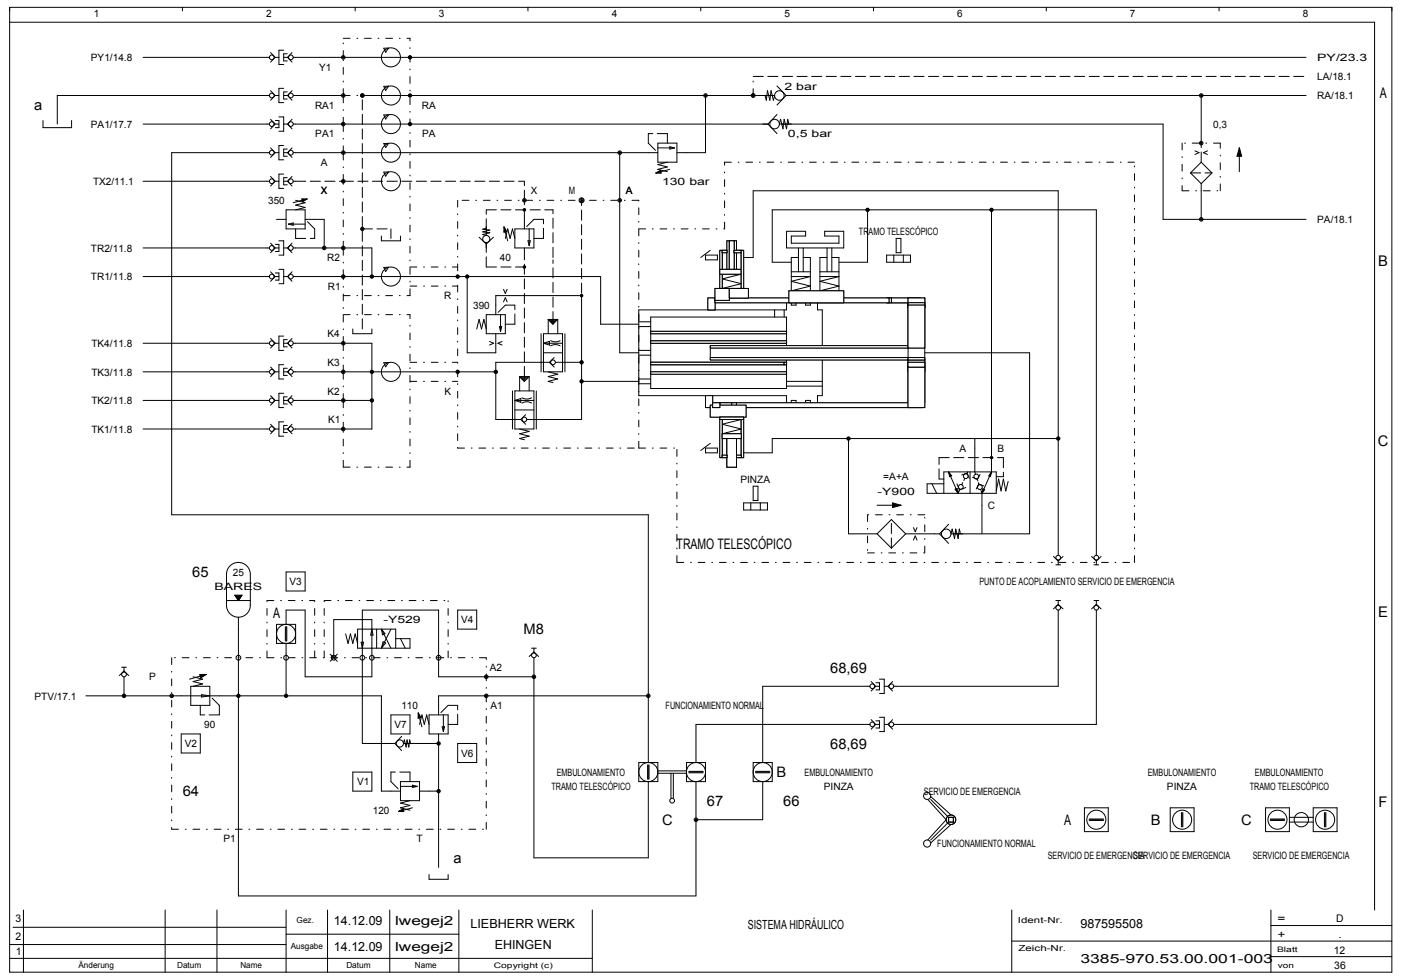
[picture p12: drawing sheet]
<svg xmlns="http://www.w3.org/2000/svg" width="582mm" height="406mm" viewBox="0 0 582 406" stroke-linecap="round" stroke-linejoin="round" font-family="sans-serif">
<g fill="none" stroke="#000" stroke-width=".42">
<path d="M326.7 96.1h8v2h-6v3h19.8v-3h-5.9v-2h7.9v6.9h-23.8zM295.1 104l-4 3M300 113.9h7.9l-7.9 2 7.9 2-7.9 2M300 112h7.9M303 104h-3v15.9M303 112v-11.9h2v11.9M305 104h2.9v15.9h-7.9M328.7 114.9h7.9l-7.9 2 7.9 2-7.9 2M328.7 112.9h7.9M331.7 107h-3v13.9M331.7 103v9.9M333.7 107h2.9v13.9h-7.9"/>
<path d="M333.7 103v9.9M340.6 114.9h7.9l-7.9 2 7.9 2-7.9 2M340.6 112.9h7.9M343.6 107h-3v13.9M343.6 103v9.9M345.5 107h3v13.9h-7.9M345.5 103v9.9M265.4 135.7h4.9M265.4 133.7h4.9M321.8 128.8v3M325.7 128.8v3M326.7 125.8v3h-61.3v35.6h61.3v3"/>
<path d="M328.7 125.8v1h2v-1M334.7 125.8v1h1.9v-1M339.6 125.8v3h2v14.8M368.3 125.8h13.9M368.3 123.8h2M377.2 123.8v43.6M384.2 123.8v43.6M265.4 159.5h4.9M265.4 157.5h4.9M265.4 147.6h4.9M265.4 145.6h4.9M270.3 151.6h56.4"/>
<path d="M270.3 150.6h56.4M270.3 142.6h56.4M270.3 141.7h56.4M295.1 144.6v4M325.7 150.6v1M326.7 143.6v-11.8h-56.4v29.7h56.4v-6M326.7 149.6v4.9M326.7 158.5h14.9M341.6 149.6v14.8h-2v3M293.1 168.4l14.8 1M297 167.4h8.9M307.9 174.3h-7.9v15.9h3"/>
<path d="M307.9 174.3l-7.9 2 7.9 2-7.9 2h7.9M307.9 174.3v15.9M326.7 160.5h14.9M328.7 167.4v-1h2v2h2v-1M334.7 167.4v-1h1.9v1M335.6 167.4v1h2v-1M295.1 184.2l-4 3M300 182.2h7.9M302 182.2v11.9h3.9v-11.9M303 182.2v11.9M305 182.2v11.9M305 190.2h3.9"/>
<path d="M118.8 237.7h8v7.9h-8zM94.1 251.5v-12.8a5 5 0 0 1 4.9-5 5 5 0 0 1 5 5v12.8M94.1 249.6h9.9M97.6 247.3h2.9l-1.5 2.3zM99 248.2l.1-.1-.1 .5-.4-.7h.8l-.4 1-.7-1.1h1.4l-.7 1.4-1.1-1.6h2.2l-1.1 1.7M99 256.5v4.9M104 251.4a5 5 0 0 1-4.9 5.1 5 5 0 0 1-5-4.9M114.9 259.5h7.9v7.9h-7.9zM190.1 253.5h7.9v7.9h-7.9zM437.6 253l2-1.9 2 1.9M438.6 249.6h2M439.6 249.6v1.9"/>
<path d="M453.5 253l1.9-1.9 2 1.9M454.4 249.6h2M455.4 249.6v1.9M118.5 260.5v5.9M118.8 260.5v5.9M119.1 260.5v5.9M137.2 271.8l2.9 3M140.1 271.8l-2.9 3M143.6 263.4l1 4 1-4 1 4 1-4 .9 4M150 266.9h1l-.5 2.5zM150.5 261.4v8M154.5 261.4v8"/>
<path d="M154.5 261.4l.5 2.5h-1zM156.5 261.4v8M158.4 261.4l4 8M158.4 261.4l1.5 1.9-1 .5zM159.1 266.7l1.1 .5-1.8 2.2zM162.4 261.4l-4 8M164.4 265.4h5.9v4h-21.8v-8h15.9v8M166.4 265.4l1.9 4M75.3 289.2h15.8M79.2 285.2h8v7.9h-8zM80.2 281.2l4 1-4 1 4 1-4 1M83 280.3h2.7l-2.3 1.4z"/>
<path d="M83.7 288.7l3.5 .5-3.5 .5zM85.7 280.3l-7 1.9M85.7 280.3l-2.5 .2 .3 1 1.4-1-1.4 .3 .1 .4 .7-.5M162.4 297.1h7.9v7.9h-7.9zM173.7 296.3l1.1 1.9-1.1 .3zM173.7 296.3l1.6 5.7M173.7 296.3l.9 1.8-.8 .2 .1-1.4 .4 1.1-.3 .1v-.7M178.2 297.1h8v7.9h-8zM182.2 293.1v4M184.2 297.1v6.9M360.4 285.2h1M361.9 283.2l1.9 2-1.9 2"/>
<path d="M361.9 299.1l1.9 1.9-1.9 2M363.4 285.2h2M363.9 283.7h1.5v3h-1.5M363.9 299.6h1.5v2.9h-1.5M365.4 282.2h1.9v6h-1.9M365.4 298.1h1.9v5.9h-1.9M367.3 285.2h1.6M368.9 285.2l1.9 2M370.8 283.2l-1.9 2M370.8 299.1l-1.9 1.9M371.3 285.2h1M75.3 305h7.9v7.9h-7.9z"/>
<path d="M162.4 309h1.6M164 309l2.9 2.9M166.9 306l-2.9 3M170.6 309l-.4-1.5-.4 2.9-.7-2.9-.4 2.9-.7-2.9-.4 1.5h3.7M174.3 301l1-3.9 1 3.9 .9-3.9 1 3.9M182.2 305v4M183.7 302h1l-.5 2zM190.1 309h7.9v7.9h-7.9zM360.4 301h1M363.4 301h2M367.3 301h1.6M368.9 301l1.9 2"/>
<path d="M371.3 301h1M146.6 320.8h7.9v8h-7.9zM162.4 328.8h4M165.6 337.2l1.8-1.1 .3 1.2zM166.4 324.8h7.9v7.9h-7.9zM166.4 326.8h6.9M166.7 336.9l.7 .1-.1-.3-1.1 .4h1.4l-.2-.7-1.8 .8M170.3 332.7l-3.9 1 3.9 1-3.9 1 3.9 1M171.3 326.3l2 .5-2 .5zM171.3 335.7l-5.7 1.5M174.3 328.8h3.9"/>
<circle cx="439.6" cy="252.5" r=".99"/>
<circle cx="455.4" cy="252.5" r=".99"/>
<circle cx="99" cy="273.3" r=".99"/>
<circle cx="118.8" cy="263.4" r="4"/>
<circle cx="118.8" cy="273.3" r=".99"/>
<circle cx="138.6" cy="273.3" r=".99"/>
<circle cx="150.5" cy="273.3" r=".99"/>
<circle cx="154.5" cy="273.3" r=".99"/>
<circle cx="182.2" cy="273.3" r=".99"/>
<circle cx="99" cy="289.2" r=".69"/>
<circle cx="99" cy="289.2" r=".5"/>
<circle cx="99" cy="289.2" r=".2"/>
<circle cx="118.8" cy="289.2" r=".5"/>
<circle cx="118.8" cy="289.2" r=".69"/>
<circle cx="118.8" cy="289.2" r=".2"/>
<circle cx="362.4" cy="285.2" r=".99"/>
<circle cx="370.3" cy="285.2" r=".99"/>
<circle cx="166.1" cy="309" r="1.49"/>
<circle cx="182.2" cy="309" r=".5"/>
<circle cx="182.2" cy="309" r=".69"/>
<circle cx="182.2" cy="309" r=".2"/>
<circle cx="362.4" cy="301" r=".99"/>
<circle cx="370.3" cy="301" r=".99"/>
<circle cx="182.2" cy="328.8" r=".5"/>
<circle cx="182.2" cy="328.8" r=".69"/>
<circle cx="182.2" cy="328.8" r=".2"/>
</g>
<path d="M71.3 273.3v71.3M202 273.3h-130.7M71.3 344.6h130.7M202 344.6v-71.3" fill="none" stroke="#000" stroke-width=".42" stroke-dasharray="2.8 2.8 .4 2.8"/>
<path d="M270.3 150.6h55.4v1h-55.4z" fill-rule="evenodd" fill="#fff" stroke="#000" stroke-width=".42"/>
<path d="M325.7 150.6h1v1h-1z" fill="none" stroke="#000" stroke-width=".42"/>
<path d="M325.7 150.6h1v1h-1z" fill-rule="evenodd" fill="#fff" stroke="#000" stroke-width=".42"/>
<path d="M295.1 143.6h82.1v1h-82.1z" fill="none" stroke="#000" stroke-width=".42"/>
<path d="M295.1 143.6h82.1v1h-82.1z" fill-rule="evenodd" fill="#fff" stroke="#000" stroke-width=".42"/>
<path d="M295.1 148.6h82.1v1h-82.1z" fill="none" stroke="#000" stroke-width=".42"/>
<path d="M295.1 148.6h82.1v1h-82.1z" fill-rule="evenodd" fill="#fff" stroke="#000" stroke-width=".42"/>
<path d="M377.2 149.6h7v4.9h-7z" fill="none" stroke="#000" stroke-width=".42"/>
<path d="M377.2 149.6h7v4.9h-7z" fill-rule="evenodd" fill="#fff" stroke="#000" stroke-width=".42"/>
<path d="M377.2 148.6h7v1h-7z" fill="none" stroke="#000" stroke-width=".42"/>
<path d="M377.2 148.6h7v1h-7z" fill-rule="evenodd" fill="#fff" stroke="#000" stroke-width=".42"/>
<path d="M270.3 141.7h56.4v.9h-56.4z" fill="none" stroke="#000" stroke-width=".42"/>
<path d="M270.3 141.7h56.4v.9h-56.4z" fill-rule="evenodd" fill="#fff" stroke="#000" stroke-width=".42"/>
<path d="M293.1 164.4h3v5h-3z" fill="none" stroke="#000" stroke-width=".42"/>
<path d="M293.1 164.4h3v5h-3z" fill-rule="evenodd" fill="#fff" stroke="#000" stroke-width=".42"/>
<path d="M270.3 137.7h56.4v1h-56.4z" fill="none" stroke="#000" stroke-width=".42"/>
<path d="M270.3 137.7h56.4v1h-56.4z" fill-rule="evenodd" fill="#fff" stroke="#000" stroke-width=".42"/>
<path d="M270.3 154.5h56.4v1h-56.4z" fill="none" stroke="#000" stroke-width=".42"/>
<path d="M270.3 154.5h56.4v1h-56.4z" fill-rule="evenodd" fill="#fff" stroke="#000" stroke-width=".42"/>
<path d="M370.3 123.8h11.9v2h-11.9z" fill="none" stroke="#000" stroke-width=".42"/>
<path d="M370.3 123.8h11.9v2h-11.9z" fill-rule="evenodd" fill="#fff" stroke="#000" stroke-width=".42"/>
<path d="M377.2 123.8h7v4h-7z" fill="none" stroke="#000" stroke-width=".42"/>
<path d="M377.2 123.8h7v4h-7z" fill-rule="evenodd" fill="#fff" stroke="#000" stroke-width=".42"/>
<path d="M368.3 123.8h2v2h-2z" fill="none" stroke="#000" stroke-width=".42"/>
<path d="M368.3 123.8h2v2h-2z" fill-rule="evenodd" fill="#fff" stroke="#000" stroke-width=".42"/>
<path d="M377.2 125.8h7v2h-7z" fill="none" stroke="#000" stroke-width=".42"/>
<path d="M377.2 125.8h7v2h-7z" fill-rule="evenodd" fill="#fff" stroke="#000" stroke-width=".42"/>
<path d="M377.2 126.8h7v17.8h-7z" fill="none" stroke="#000" stroke-width=".42"/>
<path d="M377.2 126.8h7v17.8h-7z" fill-rule="evenodd" fill="#fff" stroke="#000" stroke-width=".42"/>
<path d="M299 167.4h5v2h-5z" fill="none" stroke="#000" stroke-width=".42"/>
<path d="M299 167.4h5v2h-5z" fill-rule="evenodd" fill="#fff" stroke="#000" stroke-width=".42"/>
<path d="M305.9 167.4h77.3v2h-77.3z" fill="none" stroke="#000" stroke-width=".42"/>
<path d="M305.9 167.4h77.3v2h-77.3z" fill-rule="evenodd" fill="#fff" stroke="#000" stroke-width=".42"/>
<path d="M304 167.4h1.9v2h-1.9z" fill="none" stroke="#000" stroke-width=".42"/>
<path d="M304 167.4h1.9v2h-1.9z" fill-rule="evenodd" fill="#fff" stroke="#000" stroke-width=".42"/>
<path d="M295.1 168.4h14.8v4.9h-14.8z" fill="none" stroke="#000" stroke-width=".42"/>
<path d="M295.1 168.4h14.8v4.9h-14.8z" fill-rule="evenodd" fill="#fff" stroke="#000" stroke-width=".42"/>
<path d="M296.1 167.4h2.9v2h-2.9z" fill="none" stroke="#000" stroke-width=".42"/>
<path d="M296.1 167.4h2.9v2h-2.9z" fill-rule="evenodd" fill="#fff" stroke="#000" stroke-width=".42"/>
<path d="M377.2 152.5h7v16.9h-7z" fill="none" stroke="#000" stroke-width=".42"/>
<path d="M377.2 152.5h7v16.9h-7z" fill-rule="evenodd" fill="#fff" stroke="#000" stroke-width=".42"/>
<path d="M377.2 150.6h7v1.9h-7z" fill="none" stroke="#000" stroke-width=".42"/>
<path d="M377.2 150.6h7v1.9h-7z" fill-rule="evenodd" fill="#fff" stroke="#000" stroke-width=".42"/>
<path d="M299 104h1v15.9h-1z" fill="none" stroke="#000" stroke-width=".42"/>
<path d="M299 104h1v15.9h-1z" fill-rule="evenodd" fill="#fff" stroke="#000" stroke-width=".42"/>
<path d="M305 100.1h.9v11.9h-.9z" fill="none" stroke="#000" stroke-width=".42"/>
<path d="M305 100.1h.9v11.9h-.9z" fill-rule="evenodd" fill="#fff" stroke="#000" stroke-width=".42"/>
<path d="M302 100.1h1v11.9h-1z" fill="none" stroke="#000" stroke-width=".42"/>
<path d="M302 100.1h1v11.9h-1z" fill-rule="evenodd" fill="#fff" stroke="#000" stroke-width=".42"/>
<path d="M303 100.1h2v11.9h-2z" fill="none" stroke="#000" stroke-width=".42"/>
<path d="M303 100.1h2v11.9h-2z" fill-rule="evenodd" fill="#fff" stroke="#000" stroke-width=".42"/>
<path d="M305 104h2.9v1h-2.9z" fill="none" stroke="#000" stroke-width=".42"/>
<path d="M305 104h2.9v1h-2.9z" fill-rule="evenodd" fill="#fff" stroke="#000" stroke-width=".42"/>
<path d="M300 104h2v1h-2z" fill="none" stroke="#000" stroke-width=".42"/>
<path d="M300 104h2v1h-2z" fill-rule="evenodd" fill="#fff" stroke="#000" stroke-width=".42"/>
<path d="M299 112h8.9v1.9h-8.9z" fill="none" stroke="#000" stroke-width=".42"/>
<path d="M299 112h8.9v1.9h-8.9z" fill-rule="evenodd" fill="#fff" stroke="#000" stroke-width=".42"/>
<path d="M307.9 104h1v15.9h-1z" fill="none" stroke="#000" stroke-width=".42"/>
<path d="M307.9 104h1v15.9h-1z" fill-rule="evenodd" fill="#fff" stroke="#000" stroke-width=".42"/>
<path d="M294.1 123.8h2.9v5h-2.9z" fill="none" stroke="#000" stroke-width=".42"/>
<path d="M294.1 123.8h2.9v5h-2.9z" fill-rule="evenodd" fill="#fff" stroke="#000" stroke-width=".42"/>
<path d="M297 123.8h72.3v2h-72.3z" fill="none" stroke="#000" stroke-width=".42"/>
<path d="M297 123.8h72.3v2h-72.3z" fill-rule="evenodd" fill="#fff" stroke="#000" stroke-width=".42"/>
<path d="M297 119.9h6v4.9h-6z" fill="none" stroke="#000" stroke-width=".42"/>
<path d="M297 119.9h6v4.9h-6z" fill-rule="evenodd" fill="#fff" stroke="#000" stroke-width=".42"/>
<path d="M293.1 106h4.9v2h-4.9zM303 119.9h7.9v3.9h-7.9z" fill="none" stroke="#000" stroke-width=".42"/>
<path d="M303 119.9h7.9v3.9h-7.9z" fill-rule="evenodd" fill="#fff" stroke="#000" stroke-width=".42"/>
<path d="M299 174.3h9.9" fill="none" stroke="#000" stroke-width=".42"/>
<path d="M299 174.3h9.9z" fill-rule="evenodd" fill="#fff" stroke="#000" stroke-width=".42"/>
<path d="M307.9 174.3h1v15.9h-1z" fill="none" stroke="#000" stroke-width=".42"/>
<path d="M307.9 174.3h1v15.9h-1z" fill-rule="evenodd" fill="#fff" stroke="#000" stroke-width=".42"/>
<path d="M299 174.3h1v15.9h-1z" fill="none" stroke="#000" stroke-width=".42"/>
<path d="M299 174.3h1v15.9h-1z" fill-rule="evenodd" fill="#fff" stroke="#000" stroke-width=".42"/>
<path d="M300 180.3h7.9v1.9h-7.9z" fill="none" stroke="#000" stroke-width=".42"/>
<path d="M300 180.3h7.9v1.9h-7.9z" fill-rule="evenodd" fill="#fff" stroke="#000" stroke-width=".42"/>
<path d="M302 182.2h3.9v11.9h-3.9z" fill="none" stroke="#000" stroke-width=".42"/>
<path d="M302 182.2h3.9v11.9h-3.9z" fill-rule="evenodd" fill="#fff" stroke="#000" stroke-width=".42"/>
<path d="M300 189.2h2v1h-2z" fill="none" stroke="#000" stroke-width=".42"/>
<path d="M300 189.2h2v1h-2z" fill-rule="evenodd" fill="#fff" stroke="#000" stroke-width=".42"/>
<path d="M305.9 189.2h2v1h-2z" fill="none" stroke="#000" stroke-width=".42"/>
<path d="M305.9 189.2h2v1h-2z" fill-rule="evenodd" fill="#fff" stroke="#000" stroke-width=".42"/>
<path d="M299 173.3h9.9v1h-9.9zM293.1 186.2h4.9v2h-4.9z" fill="none" stroke="#000" stroke-width=".42"/>
<path d="M299 173.3h9.9v1h-9.9z" fill-rule="evenodd" fill="#fff" stroke="#000" stroke-width=".42"/>
<path d="M327.7 120.9h22.8v4.9h-22.8z" fill="none" stroke="#000" stroke-width=".42"/>
<path d="M327.7 120.9h22.8v4.9h-22.8z" fill-rule="evenodd" fill="#fff" stroke="#000" stroke-width=".42"/>
<g fill="none" stroke="#000" stroke-width=".42">
<path d="M4 3.1h574.2v400.9h-574.2zM4 9.2h567v369M75.8 3.1v1.4M147.6 3.1v1.4M219.3 3.1v1.4M291.1 3.1v1.4M362.9 3.1v1.4M434.6 3.1v1.4M506.4 3.1v1.4M59.4 23.8h52.5M111.9 39.7h-88.1v11.9M112.4 21.9l1.9 1.9"/>
<path d="M112.4 37.7l1.9 2M114.3 23.8h1.6M114.3 23.8l-1.9 2M114.3 39.7h1.6M114.3 39.7l-1.9 2M117.8 20.9h-1.9v5.9h1.9M117.8 36.7h-1.9v6h1.9M117.8 23.8h2M117.8 39.7h2M119.3 22.4h-1.5v2.9h1.5M119.3 38.2h-1.5v3h1.5M121.3 21.9l-1.9 1.9 1.9 2"/>
<path d="M121.3 37.7l-1.9 2 1.9 2M121.8 23.8h420.8M121.8 39.7h20.8M150.5 39.7h171.3l-.5 2-1-4-.5 4-1-4-.5 4-.5-2M159.4 35.9l2-.1-1.2 1.8zM159.4 20h2l-1.2 1.7zM293.1 39.7v23.7h-11.9M322.8 35.7l3.7 4M326.5 39.7h216.1M326.5 39.7l-3.7 3.9M499 39.7v19.8M17.9 50.1v2.9h11.8v-2.9"/>
<path d="M59.4 51.6h52.5M112.4 49.6l1.9 2-1.9 1.9M113.9 51.6h2M114.4 50.1h1.5v2.9h-1.5M115.9 48.6h1.9v5.9h-1.9M117.8 51.6h1.6M119.4 51.6l1.9 1.9M121.3 49.6l-1.9 2M121.8 51.6h197.2M159.4 47.8l2-.1-1.2 1.8zM159.4 59.6h2l-1.2 1.7zM273.3 59.5h7.9v7.9h-7.9z"/>
<path d="M319 51.6l3.8 3.9M322.8 47.6l-3.8 4M327.7 51.6l-.5-2-.5 3.9-1-3.9-.4 3.9-1-3.9-.5 2h159.4v39.6h59.4M59.4 75.3h52.5M111.9 63.4h-40.6v150.5h198v103M112.4 61.5l1.9 1.9M112.4 73.3l1.9 2M114.3 63.4h1.6M114.3 63.4l-1.9 2M114.3 75.3h1.6M114.3 75.3l-1.9 2M117.8 60.5h-1.9v5.9h1.9"/>
<path d="M117.8 72.4h-1.9v5.9h1.9M117.8 63.4h2M117.8 75.3h2M119.3 62h-1.5v2.9h1.5M119.3 73.8h-1.5v3h1.5M121.3 61.5l-1.9 1.9 1.9 2M121.3 73.3l-1.9 2 1.9 2M121.8 63.4h151.5M121.8 75.3h1M159.4 71.5h2l-1.2 1.7zM257.4 63.4v83.2h8M272.5 71.9l1.8-1.1 .4 1.1z"/>
<path d="M273.3 61.5h6.9M273.6 71.6l.7 .1-.1-.4-1.1 .4 1.4 .1-.2-.7-1.8 .8M277.2 67.4l-3.9 1 3.9 1-3.9 1 3.9 1M278.2 61l2 .5-2 .5zM278.2 70.4l-5.7 1.5M494.5 71.9l4.5-4.5 4.5 4.5-4.5 4.4zM496.4 62.7l1.7 .7-1.7 .8M499 79.3v11.9M501.6 62.7l-1.7 .7 1.7 .8M514.8 61.5l1 3.4h-2zM514.8 61.5l.6 3.2h-1.3l.7-2.1 .2 1.8h-.6l.4-1M514.8 61.5v9.9"/>
<path d="M114.9 91.2h3.9M118.8 87.2h8v7.9h-8zM119.8 93.1h7M119.8 93.1l2-.5v1zM122.8 83.2l4 1-4 1 4 1-4 1M125.4 82.7h2.2l-1.9 1.1zM126.8 91.2h7.9v11.8M127.6 82.7l-5.8 1.5M127.6 82.7l-1.8 .8-.3-.7 1.4 .1-1 .4-.1-.4 .6 .1M158.4 98.1v2h8v-2M199 98.6l3 2.8M202 94.1v3.7l-1.5-.3 3-.8-3-.3 3-.8-3-.4 1.5-.3"/>
<path d="M205 98.6l-3 2.8M209.4 94.3l1.1 1.9-1.2 .3zM209.4 94.3l1.5 5.8M209.4 94.3l.8 1.8-.7 .2v-1.3l.4 1-.3 .1 .1-.6M209.9 99.1l1-4 1 4 1-4 1 4M213.9 95.1h7.9v7.9h-7.9zM217.8 91.2v3.9M219.8 95.1v7M360.4 87.2v21.8h-11.9M372.3 99.1h2v5.9h-2zM411.9 87.2v108.9M59.4 103h52.5"/>
<path d="M59.4 114.9h52.5M112.4 112.9l1.9 2-1.9 2M112.4 101.1l1.9 1.9-1.9 2M113.9 103h2M113.9 114.9h2M114.4 101.6h1.5v2.9h-1.5M114.4 113.4h1.5v3h-1.5M115.9 100.1h1.9v5.9h-1.9M115.9 112h1.9v5.9h-1.9M117.8 103h1.6M117.8 114.9h1.6M119.4 114.9l1.9 2"/>
<path d="M119.4 103l1.9 2M121.3 112.9l-1.9 2M121.3 101.1l-1.9 1.9M121.8 103h32.7v11.9M121.8 114.9h127.7v19.8h15.9M159.4 111.1h2l-1.2 1.7zM194.1 114.9v31.7h11.9v-7.9M202 101.4v1.6M217.8 103v4M219.3 100.1h1l-.5 2zM308.9 107h4v-27.7h126.7v151.5M328.7 109h-7.9v-21.8h134.6v143.6"/>
<path d="M368.3 106h9.9v3h-9.9zM371.3 106v3M375.3 106v3M117.8 139.7h-1.9v5.9h1.9M146.6 136.7v2h7.9v-2M198 136.7l1-4 1 4 1-4 1 4M202 130.8h7.9v7.9h-7.9zM206 130.8v-8h35.6v51.5h-22.8M207.4 135.7h1l-.5 2zM207.9 130.8v6.9M209.2 120.2l.7 1.8 .8-1.8M209.2 125.4l.7-1.7 .8 1.7"/>
<path d="M224.8 138.7v15.8M225.8 138.7h7.9v15.8h-7.9zM227.7 132.7h4M227.7 132.7l2 2 2-2M227.7 132.7v6M228.2 132.7l1.5 1.5 1.6-1.5M228.8 132.8l.9 .9M229.4 132.7l.3 .5M230.2 132.7l-.5 .4M230.6 132.8l-.9 .8M231.7 132.7v6M234.7 138.7v15.8"/>
<path d="M59.4 154.5h52.5M59.4 142.6h52.5M112.4 140.7l1.9 1.9M112.4 152.5l1.9 2M114.3 154.5h1.6M114.3 142.6h1.6M114.3 142.6l-1.9 2M114.3 154.5l-1.9 2M117.8 154.5h2M117.8 142.6h2M117.8 151.6h-1.9v5.9h1.9M119.3 141.2h-1.5v2.9h1.5"/>
<path d="M119.3 153h-1.5v3h1.5M121.3 140.7l-1.9 1.9 1.9 2M121.3 152.5l-1.9 2 1.9 2M121.8 154.5h84.2M121.8 142.6h32.7v35.7h-32.7M159.4 150.7h2l-1.2 1.7zM203.4 141.9l1.7 .7-1.7 .8M208.6 141.9l-1.7 .7 1.7 .8M215.9 156.5h3.9M215.9 156.5l1.9 2 2-2M215.9 156.5v5.9M216.4 156.5l1.4 1.5 1.6-1.5"/>
<path d="M216.9 156.6l.9 .9 .9-.9M217.5 156.5l.3 .5M218.3 156.5l-.5 .4M219.8 156.5v5.9M225.8 142.6h7.9M225.8 142.6l2.4-.8v1.6zM225.8 146.6h7.9M227.7 154.5l4 1-4 1 4 1-4 1 2 .5M228.2 150.6h-22.2v23.7h10.4M228.2 150.6l2 1.9M228.7 141.5l2.3 .6 1.7-.6M228.7 143.7l2.3-.5 1.7 .5"/>
<path d="M230.2 148.6l-2 2M230.7 150.6h10.9M241.6 158.5h23.8M384.2 146.6h43.5v75.2h-32.6l.4-1.9 1 3.9 .5-3.9 1 3.9 .5-3.9 .5 1.9M59.4 178.3h52.5M59.4 166.4h52.5M112.4 164.4l1.9 2M112.4 176.3l1.9 2M114.3 178.3h1.6M114.3 166.4h1.6M114.3 166.4l-1.9 2M114.3 178.3l-1.9 2"/>
<path d="M117.8 178.3h2M117.8 166.4h2M117.8 163.4h-1.9v6h1.9M117.8 175.3h-1.9v6h1.9M119.3 164.9h-1.5v3h1.5M119.3 176.8h-1.5v3h1.5M121.3 164.4l-1.9 2 1.9 2M121.3 176.3l-1.9 2 1.9 2M121.8 166.4h32.7M212.9 162.4v15.9M213.9 162.4h7.9v15.9h-7.9zM213.9 166.4h7.9"/>
<path d="M213.9 166.4l2.5-.8v1.6zM213.9 170.4h7.9M215.9 178.3l3.9 1-3.9 1 3.9 1-3.9 .9 1.9 .5M216.4 174.3l1.9 2M216.8 165.3l2.3 .5 1.7-.5M216.8 167.5l2.3-.5 1.7 .5M218.3 172.3l-1.9 2M222.8 162.4v15.9M352.5 182.2v39.6h11.9M394 196.1l1.3 1.6-.8 .4zM394.1 196.1l3.9 8.9-1.2-1.7M395.1 197.7l-.8-1 .3 1.3"/>
<path d="M395.1 197.7v.1M400.8 198.8l-.4 .9M401.8 196.6l-2.3 .8M401.8 196.6l.9 2.2M402 196.1l-.2 .5M403 196.1v8.9M404 198.3l2 1M405 182.2v13.9l.2 .9M406 199.3l.2 .6M407.1 197.2l-1.1 2.1M411.7 196.6l-.5 1.4M411.7 196.5l-.7 1.4"/>
<path d="M411.9 196.1l-4 8.9M411.9 196.1l-1.1 1.7 .6 .2M411.9 196.1l-.5 1.9M439.6 182.2h-118.8v6h-11.9M308.9 209h9.9v2.9h-9.9zM311.9 209v2.9M312.9 202h2v6h-2zM315.8 209v2.9M364.4 210h9.9M370.8 209l3.5 1-3.5 1zM372.3 210l-1-.4v.6l1.9-.2-2.2-.7v1.3l3.3-.6M379.5 219.2l.7 1.8 .7-1.8"/>
<path d="M387.1 201.1l2 3.9M392.1 201.1h-6.9v3.9h28.7v-8.9h-21.8v8.9M394.1 217.9l-3.8 3.9M397.4 203.1l.4 1.4-.8-1.3M397.5 201.1l1.1 2.5M397.6 203l.4 1.9 .2-.5M397.6 203l-.8 .3M398.4 204l-.2 .6M398.6 203.6l-.3 .6M399.9 200.5l-.4 .9M401.2 202.6l-2.6 1M406.4 200.6l.2 .5"/>
<path d="M406.6 201.1l2 .8M406.6 201.1l-1.1 2.1M407.4 203.4l.5 1.6M407.9 205v16.8M408.5 203.2l-.4 1.3 .8-1.1M409 203.5l-1.1 1.5M409 203.5l-.7-.4-.4 1.9M418.8 200.1l-1 3.9-1-4.9-1 4.9-.9-4.9-1 4.9M364.4 221.8l5.9 6 5.9-6M364.4 221.8l5.9-5.9 5.9 5.9M376.2 221.8h14.1M379.5 224.4l.7-1.7 .7 1.7"/>
<path d="M390.3 221.8l3.8 4M437.6 231.2l2 1.9 2-1.9M438.6 234.7h2M439.6 232.7v2M453.5 231.2l1.9 1.9 2-1.9M454.4 234.7h2M455.4 232.7v2M118.8 259.5v-6h8v27.7h27.7v-11.8M439.6 253.5v31.7h-67.3M455.4 253.5v47.5h-83.1M50.5 277.3h2M51.5 277.3v2"/>
<path d="M99 261.4v110.9h190.1v-47.5M118.8 267.4v21.8M150.5 261.4v-7.9h31.7v27.7h39.6M150.5 269.4v39.6h11.9M154.5 261.4v-3.9h-15.9v15.8M219.8 272.8l2-1.9 2 1.9M220.8 269.4h2M221.8 269.4v1.9M221.8 273.3v83.2h47.5v-31.7M35.7 289.2h39.6M49.5 280.7l2-1.8 2 1.8M51.5 281.2v8"/>
<path d="M91.1 289.2h67.3v39.6h4M269.3 289.2h-87.1v3.9M360.4 285.2h-43.6v31.7M170.3 309h11.9v51.4M265.4 316.9h7.9v7.9h-7.9zM269 317.9v5.9M269.3 317.9v5.9M269.6 317.9v5.9M285.2 316.9h7.9v7.9h-7.9zM312.9 316.9h7.9v7.9h-7.9zM360.4 301h-71.3v15.9M178.2 328.8h4"/>
<path d="M273.3 321.3h11.9M273.3 320.3h11.9M278.7 321.3v10.4M279.7 321.3v10.4M286.2 321.1h5.9M286.2 320.8h5.9M286.2 320.5h5.9M313.9 321.1h5.9M313.9 320.8h5.9M313.9 320.5h5.9M316.8 324.8v15.8h-27.7M385.4 332.2l7.7 8.4-7.7 8.5"/>
<path d="M386.6 332.2l7 7M386.6 331l8.5 7.7M394.1 339.7h1.9v1.9h-1.9zM450.5 335.7h9.9v9.9h-9.9zM486.1 335.7h9.9v9.9h-9.9zM490.8 337.7v5.9M491.1 337.7v5.9M491.4 337.7v5.9M525.7 335.7h9.9v9.9h-9.9zM535.6 339.7h9.9M545.5 335.7h9.9v9.9h-9.9zM550.2 337.7v5.9"/>
<path d="M550.5 337.7v5.9M550.8 337.7v5.9M393.6 342.1l-7 7M395.1 342.6l-8.5 7.7M452.5 340.6h5.9M452.5 340.3h5.9M452.5 340.9h5.9M527.7 340.6h6M527.7 340.3h6M527.7 340.9h6M535.6 341.6h9.9M9.7 378.2v25.8"/>
<path d="M68.6 378.2v25.8M90.1 378.2v25.8M118.8 378.2v25.8M136.1 378.2v25.8M161.9 378.2v25.8M178.2 363.4v2h8v-2M190.6 378.2v25.8M246.1 378.2v25.8M420.3 378.2v25.8M528 378.2v25.8M4 398.3h242.1M4 392.5h114.8"/>
<path d="M5.4 385.3h113.4M118.8 388.2h71.8M420.3 391.1h157.9M528 397.5h50.2M528 384.6h50.2"/>
<circle cx="112.9" cy="39.7" r=".99"/>
<circle cx="112.9" cy="23.8" r=".99"/>
<circle cx="120.8" cy="39.7" r=".99"/>
<circle cx="120.8" cy="23.8" r=".99"/>
<circle cx="142.6" cy="39.7" r=".37"/>
<circle cx="142.6" cy="23.8" r=".74"/>
<circle cx="142.6" cy="39.7" r=".74"/>
<circle cx="142.6" cy="23.8" r=".37"/>
<circle cx="150.5" cy="39.7" r=".5"/>
<circle cx="150.5" cy="39.7" r=".37"/>
<circle cx="150.5" cy="39.7" r=".74"/>
<circle cx="150.5" cy="39.7" r=".69"/>
<circle cx="150.5" cy="39.7" r=".2"/>
<circle cx="162.4" cy="23.8" r="4"/>
<circle cx="162.4" cy="39.7" r="4"/>
<circle cx="170.3" cy="39.7" r=".5"/>
<circle cx="170.3" cy="23.8" r=".5"/>
<circle cx="170.3" cy="39.7" r=".69"/>
<circle cx="170.3" cy="23.8" r=".69"/>
<circle cx="170.3" cy="39.7" r=".2"/>
<circle cx="170.3" cy="23.8" r=".2"/>
<circle cx="293.1" cy="39.7" r=".37"/>
<circle cx="293.1" cy="39.7" r=".74"/>
<circle cx="312.9" cy="39.7" r=".69"/>
<circle cx="312.9" cy="39.7" r=".37"/>
<circle cx="312.9" cy="39.7" r=".5"/>
<circle cx="312.9" cy="39.7" r=".74"/>
<circle cx="312.9" cy="39.7" r=".2"/>
<circle cx="323.8" cy="39.7" r="1.98"/>
<circle cx="499" cy="39.7" r=".74"/>
<circle cx="499" cy="39.7" r=".37"/>
<circle cx="112.9" cy="51.6" r=".99"/>
<circle cx="120.8" cy="51.6" r=".99"/>
<circle cx="142.6" cy="51.6" r=".74"/>
<circle cx="142.6" cy="51.6" r=".37"/>
<circle cx="162.4" cy="51.6" r="4"/>
<circle cx="170.3" cy="51.6" r=".5"/>
<circle cx="170.3" cy="51.6" r=".69"/>
<circle cx="170.3" cy="51.6" r=".2"/>
<circle cx="321.8" cy="51.6" r="1.98"/>
<circle cx="499" cy="59.5" r=".74"/>
<circle cx="499" cy="59.5" r=".37"/>
<circle cx="112.9" cy="63.4" r=".99"/>
<circle cx="112.9" cy="75.3" r=".99"/>
<circle cx="120.8" cy="63.4" r=".99"/>
<circle cx="120.8" cy="75.3" r=".99"/>
<circle cx="142.6" cy="75.3" r=".74"/>
<circle cx="142.6" cy="63.4" r=".74"/>
<circle cx="142.6" cy="75.3" r=".37"/>
<circle cx="142.6" cy="63.4" r=".37"/>
<circle cx="162.4" cy="63.4" r="4"/>
<circle cx="162.4" cy="75.3" r="4"/>
<circle cx="257.4" cy="63.4" r=".74"/>
<circle cx="257.4" cy="63.4" r=".37"/>
<circle cx="150.5" cy="95.1" r=".5"/>
<circle cx="150.5" cy="95.1" r=".69"/>
<circle cx="150.5" cy="95.1" r=".2"/>
<circle cx="202" cy="99.3" r="1.49"/>
<circle cx="217.8" cy="83.2" r=".74"/>
<circle cx="217.8" cy="87.2" r=".52"/>
<circle cx="217.8" cy="87.2" r=".37"/>
<circle cx="217.8" cy="83.2" r=".37"/>
<circle cx="217.8" cy="87.2" r=".15"/>
<circle cx="241.6" cy="83.2" r="1.04"/>
<circle cx="241.6" cy="83.2" r=".74"/>
<circle cx="241.6" cy="83.2" r=".3"/>
<circle cx="257.4" cy="83.2" r=".74"/>
<circle cx="257.4" cy="83.2" r=".37"/>
<circle cx="360.4" cy="87.2" r=".5"/>
<circle cx="360.4" cy="87.2" r=".69"/>
<circle cx="360.4" cy="87.2" r=".2"/>
<circle cx="411.9" cy="87.2" r=".5"/>
<circle cx="411.9" cy="87.2" r=".69"/>
<circle cx="411.9" cy="87.2" r=".2"/>
<circle cx="499" cy="91.2" r=".74"/>
<circle cx="499" cy="91.2" r=".37"/>
<circle cx="112.9" cy="114.9" r=".99"/>
<circle cx="112.9" cy="103" r=".99"/>
<circle cx="120.8" cy="103" r=".99"/>
<circle cx="120.8" cy="114.9" r=".99"/>
<circle cx="134.7" cy="103" r=".74"/>
<circle cx="134.7" cy="103" r=".37"/>
<circle cx="142.6" cy="103" r=".74"/>
<circle cx="142.6" cy="114.9" r=".74"/>
<circle cx="142.6" cy="103" r=".37"/>
<circle cx="142.6" cy="114.9" r=".37"/>
<circle cx="154.5" cy="114.9" r=".5"/>
<circle cx="154.5" cy="114.9" r=".69"/>
<circle cx="154.5" cy="114.9" r=".2"/>
<circle cx="162.4" cy="114.9" r="4"/>
<circle cx="190.1" cy="114.9" r=".69"/>
<circle cx="190.1" cy="114.9" r=".5"/>
<circle cx="190.1" cy="114.9" r=".2"/>
<circle cx="194.1" cy="114.9" r=".69"/>
<circle cx="194.1" cy="114.9" r=".5"/>
<circle cx="194.1" cy="114.9" r=".2"/>
<circle cx="217.8" cy="111" r=".52"/>
<circle cx="217.8" cy="111" r=".37"/>
<circle cx="217.8" cy="111" r=".15"/>
<circle cx="241.6" cy="122.8" r=".52"/>
<circle cx="241.6" cy="122.8" r=".37"/>
<circle cx="241.6" cy="122.8" r=".15"/>
<circle cx="112.9" cy="142.6" r=".99"/>
<circle cx="112.9" cy="154.5" r=".99"/>
<circle cx="120.8" cy="154.5" r=".99"/>
<circle cx="120.8" cy="142.6" r=".99"/>
<circle cx="142.6" cy="154.5" r=".74"/>
<circle cx="142.6" cy="142.6" r=".74"/>
<circle cx="142.6" cy="154.5" r=".37"/>
<circle cx="142.6" cy="142.6" r=".37"/>
<circle cx="154.5" cy="154.5" r=".5"/>
<circle cx="154.5" cy="154.5" r=".69"/>
<circle cx="154.5" cy="154.5" r=".2"/>
<circle cx="162.4" cy="154.5" r="4"/>
<circle cx="190.1" cy="154.5" r=".69"/>
<circle cx="190.1" cy="154.5" r=".5"/>
<circle cx="190.1" cy="154.5" r=".2"/>
<circle cx="206" cy="154.5" r=".69"/>
<circle cx="206" cy="154.5" r=".5"/>
<circle cx="206" cy="154.5" r=".2"/>
<circle cx="229.7" cy="150.6" r=".99"/>
<circle cx="241.6" cy="158.5" r=".5"/>
<circle cx="241.6" cy="150.6" r=".5"/>
<circle cx="241.6" cy="150.6" r=".69"/>
<circle cx="241.6" cy="158.5" r=".69"/>
<circle cx="241.6" cy="158.5" r=".2"/>
<circle cx="241.6" cy="150.6" r=".2"/>
<circle cx="112.9" cy="166.4" r=".99"/>
<circle cx="112.9" cy="178.3" r=".99"/>
<circle cx="120.8" cy="166.4" r=".99"/>
<circle cx="120.8" cy="178.3" r=".99"/>
<circle cx="142.6" cy="178.3" r=".74"/>
<circle cx="142.6" cy="166.4" r=".74"/>
<circle cx="142.6" cy="166.4" r=".37"/>
<circle cx="142.6" cy="178.3" r=".37"/>
<circle cx="154.5" cy="166.4" r=".5"/>
<circle cx="154.5" cy="166.4" r=".69"/>
<circle cx="154.5" cy="166.4" r=".2"/>
<circle cx="217.8" cy="174.3" r=".99"/>
<circle cx="352.5" cy="182.2" r=".69"/>
<circle cx="352.5" cy="182.2" r=".5"/>
<circle cx="352.5" cy="182.2" r=".2"/>
<circle cx="401.2" cy="197.9" r=".99"/>
<circle cx="405.6" cy="198" r=".99"/>
<circle cx="411.9" cy="190.2" r=".5"/>
<circle cx="411.9" cy="190.2" r=".3"/>
<circle cx="439.6" cy="182.2" r=".69"/>
<circle cx="439.6" cy="182.2" r=".5"/>
<circle cx="439.6" cy="182.2" r=".2"/>
<circle cx="399.1" cy="202.3" r=".99"/>
<circle cx="407.1" cy="202.4" r=".99"/>
<circle cx="393.1" cy="221.8" r="1.98"/>
<circle cx="439.6" cy="231.7" r=".99"/>
<circle cx="455.4" cy="231.7" r=".99"/>
<circle cx="221.8" cy="272.3" r=".99"/>
<circle cx="51.5" cy="280.3" r=".99"/>
<circle cx="51.5" cy="289.2" r=".37"/>
<circle cx="51.5" cy="289.2" r=".74"/>
<circle cx="71.3" cy="289.2" r=".37"/>
<circle cx="71.3" cy="289.2" r=".74"/>
<circle cx="202" cy="281.2" r=".74"/>
<circle cx="202" cy="289.2" r=".74"/>
<circle cx="202" cy="289.2" r=".37"/>
<circle cx="202" cy="281.2" r=".37"/>
<circle cx="221.8" cy="281.2" r=".74"/>
<circle cx="221.8" cy="281.2" r=".37"/>
<circle cx="269.3" cy="289.2" r=".74"/>
<circle cx="269.3" cy="289.2" r=".37"/>
<circle cx="269.3" cy="320.8" r="4"/>
<circle cx="279.2" cy="332.7" r=".99"/>
<circle cx="289.1" cy="320.8" r="4"/>
<circle cx="316.8" cy="320.8" r="4"/>
<circle cx="385.1" cy="330.7" r="1.49"/>
<circle cx="289.1" cy="340.6" r=".74"/>
<circle cx="289.1" cy="340.6" r=".37"/>
<circle cx="385.1" cy="350.5" r="1.49"/>
<circle cx="395" cy="340.6" r="1.98"/>
<circle cx="455.4" cy="340.6" r="4"/>
<circle cx="491.1" cy="340.6" r="4"/>
<circle cx="530.7" cy="340.6" r="4"/>
<circle cx="540.6" cy="340.6" r="2.97"/>
<circle cx="550.5" cy="340.6" r="4"/>
</g>
<g fill="none" stroke="#000" stroke-width=".42" stroke-dasharray="4.2 1.8">
<path d="M312.9 31.8h229.7M269.3 55.5v4M269.3 59.5l4 3.9M277.2 55.5h-7.9M277.2 59.5v-4M122.8 75.3h19.8M142.6 75.3h75.2M494.5 71.9h9M499 79.3v-3M499 67.4v-7.9M122.8 99.1h7.9M122.8 95.1v4"/>
<path d="M130.7 99.1v-4M130.7 95.1l-3.9-3.9M150.5 95.1h11.9M162.4 99.1v-4M202 95.1v-7.9M202 87.2h27.7M217.8 91.2v-8M217.8 83.2v-7.9M221.8 91.2l-4 3.9M221.8 99.1h4M225.8 99.1v-7.9M225.8 91.2h-4"/>
<path d="M202 111v-11.9M202 111h15.8M229.7 107v-19.8M150.5 136.7v-97M209.9 126.8l-3.9 4M209.9 134.7h4M213.9 134.7v-7.9M213.9 126.8h-4M229.7 133.7v-25.7M241.6 121.9v-38.7M217.8 156.5v-49.5M390.1 199.1v-8.9"/>
<path d="M390.1 190.2h26.7M392.1 199.1h-2M416.8 190.2v7.9M416.8 198.1h-2.9M370.3 227.8v-11.9M83.2 297.1v-4M91.1 297.1h-7.9M91.1 297.1v-4M91.1 293.1l-3.9-3.9M186.2 293.1l-4 4M190.1 293.1h-3.9M186.2 301h3.9"/>
<path d="M190.1 301v-7.9M162.4 320.8v4M162.4 324.8l4 4M170.3 320.8h-7.9M170.3 324.8v-4"/>
</g>
<g fill="none" stroke="#000" stroke-width=".42" stroke-dasharray="2.8 2.8 .4 2.8">
<path d="M142.6 15.9h27.7M142.6 39.7h7.9M142.6 39.7v-15.9M142.6 23.8v-7.9M312.9 39.7v-7.9M142.6 51.6v-11.9M491.1 59.5v19.8M506.9 59.5h-15.8M142.6 75.3v-11.9M142.6 63.4v-11.8M301 67.4h170.3M491.1 79.3h15.8"/>
<path d="M506.9 79.3v-19.8M190.1 83.2v103M265.4 83.2h-75.3M265.4 95.1h35.6M301 95.1v-27.7M142.6 114.9v-11.9M142.6 103v-27.7M170.3 118.9h19.8M170.3 111h19.8M142.6 130.8h27.7M142.6 122.8h27.7M170.3 122.8v-106.9"/>
<path d="M142.6 154.5v-11.9M142.6 142.6v-27.7M170.3 158.5h19.8M170.3 150.6h19.8M142.6 178.3v-11.9M142.6 166.4v-11.9M142.6 194.1h27.7M142.6 194.1v-15.8M170.3 194.1v-63.3M190.1 186.2h75.3M265.4 186.2v-103M265.4 186.2h15.8"/>
<path d="M360.4 213.9v15.9M384.2 213.9h-23.8M281.2 233.7v-47.5M281.2 233.7h190.1M360.4 229.8h23.8M384.2 229.8v-15.9M471.3 233.7v-166.3M110.9 249.6h19.8M134.7 249.6h51.5M110.9 273.3v-23.7M130.7 273.3v-23.7M134.7 273.3v-23.7"/>
<path d="M186.2 273.3v-23.7"/>
</g>
<g font-size="6.1">
<text x="573.2" y="40.9">A</text>
<text x="572.5" y="110.5">B</text>
<text x="572.4" y="185.2">C</text>
<text x="572.5" y="256.2">E</text>
<text x="572.7" y="335.2">F</text>
</g>
<g font-size="6">
<text x="14.2" y="45.8">a</text>
<text x="281.1" y="228">TRAMO TELESCÓPICO</text>
<text x="79.9" y="239.9">65</text>
<text x="113.4" y="256.7">A</text>
<text x="217.5" y="263.6">M8</text>
<text x="344.9" y="279.5">68,69</text>
<text x="344.9" y="311.2">68,69</text>
<text x="322.6" y="323">B</text>
<text x="75.9" y="331">64</text>
<text x="293.7" y="334.9">67</text>
<text x="325.4" y="334.9">66</text>
<text x="275" y="342.8">C</text>
<text x="442.1" y="342.8">A</text>
<text x="478" y="342.8">B</text>
<text x="515.6" y="342.8">C</text>
<text x="188.4" y="358.7">a</text>
</g>
<g font-size="5.2">
<text x="138.7" y="384.4">14.12.09</text>
<text x="164.1" y="384.4">lwegej2</text>
<text x="195.4" y="385.8">LIEBHERR WERK</text>
<text x="310.7" y="386.1">SISTEMA HIDRÁULICO</text>
<text x="448.8" y="385.8">987595508</text>
<text x="138.7" y="395.1">14.12.09</text>
<text x="164.1" y="395.1">lwegej2</text>
<text x="205.5" y="394.4">EHINGEN</text>
<text x="448.8" y="400.2">3385-970.53.00.001-003</text>
</g>
<g font-size="4.4">
<text x="6.4" y="383.3">3</text>
<text x="530.7" y="383.3">=</text>
<text x="555.1" y="383.3">D</text>
<text x="530.7" y="389.8">+</text>
<text x="556" y="389.8">.</text>
<text x="6.4" y="390.5">2</text>
<text x="6.5" y="397">1</text>
<text x="554.1" y="396.3">12</text>
<text x="554.3" y="402.7">36</text>
</g>
<g font-size="4.2">
<text x="38.9" y="7.1">1</text>
<text x="110.6" y="7.1">2</text>
<text x="182.3" y="7.1">3</text>
<text x="254.1" y="7.1">4</text>
<text x="325.8" y="7.1">5</text>
<text x="397.7" y="7.1">6</text>
<text x="469.4" y="7.1">7</text>
<text x="541.2" y="7.1">8</text>
<text x="37.8" y="25.4">PY1/14.8</text>
<text x="132.5" y="29.3">Y1</text>
<text x="547.2" y="25.4">PY/23.3</text>
<text x="547.2" y="33.3">LA/18.1</text>
<text x="325.9" y="37.3">2 bar</text>
<text x="547.2" y="41.2">RA/18.1</text>
<text x="130.9" y="45.2">RA1</text>
<text x="175.2" y="45.2">RA</text>
<text x="37.8" y="53.1">PA1/17.7</text>
<text x="504" y="53.1">0,3</text>
<text x="131" y="57.1">PA1</text>
<text x="175.3" y="57.1">PA</text>
<text x="327.3" y="57.1">0,5 bar</text>
<text x="133.3" y="68.9">A</text>
<text x="38.7" y="76.9">TX2/11.1</text>
<text x="275" y="76.9">130 bar</text>
<text x="133.3" y="80.8">X</text>
<text x="220.4" y="80.8">X</text>
<text x="236.3" y="80.8">M</text>
<text x="260" y="80.8">A</text>
<text x="111.4" y="84.8">350</text>
<text x="547.2" y="92.7">PA/18.1</text>
<text x="356.8" y="97.6">TRAMO TELESCÓPICO</text>
<text x="37.8" y="104.6">TR2/11.8</text>
<text x="135.9" y="108.5">R2</text>
<text x="207.7" y="108.5">40</text>
<text x="37.8" y="116.5">TR1/11.8</text>
<text x="136.2" y="120.4">R1</text>
<text x="184.6" y="124.4">R</text>
<text x="196.6" y="128.3">390</text>
<text x="136" y="140.2">K4</text>
<text x="38" y="144.2">TK4/11.8</text>
<text x="136" y="152.1">K3</text>
<text x="38" y="156.1">TK3/11.8</text>
<text x="38" y="167.9">TK2/11.8</text>
<text x="136" y="164">K2</text>
<text x="184.6" y="164">K</text>
<text x="38" y="179.8">TK1/11.8</text>
<text x="136.3" y="175.9">K1</text>
<text x="398.6" y="187.7">A</text>
<text x="414.4" y="187.7">B</text>
<text x="307.6" y="200.6">PINZA</text>
<text x="366.9" y="199.6">=A+A</text>
<text x="364.6" y="205.7">-Y900</text>
<text x="410.4" y="211.5">C</text>
<text x="96.8" y="239.2">25</text>
<text x="89.1" y="245.1">BARES</text>
<text x="120.3" y="243.2">V3</text>
<text x="406.9" y="243.2">PUNTO DE ACOPLAMIENTO SERVICIO DE EMERGENCIA</text>
<text x="159.2" y="259">-Y529</text>
<text x="191.6" y="259">V4</text>
<text x="203.5" y="278.8">A2</text>
<text x="61.9" y="282.8">P</text>
<text x="14.3" y="290.7">PTV/17.1</text>
<text x="166.8" y="294.7">110</text>
<text x="203.8" y="294.7">A1</text>
<text x="276.5" y="294.7">FUNCIONAMIENTO NORMAL</text>
<text x="84.9" y="302.6">90</text>
<text x="163.9" y="302.6">V7</text>
<text x="76.7" y="310.5">V2</text>
<text x="191.6" y="314.5">V6</text>
<text x="231.3" y="322.4">EMBULONAMIENTO</text>
<text x="334.2" y="322.4">EMBULONAMIENTO</text>
<text x="476.8" y="322.4">EMBULONAMIENTO</text>
<text x="521.3" y="322.4">EMBULONAMIENTO</text>
<text x="148.3" y="326.3">V1</text>
<text x="229.1" y="328.3">TRAMO TELESCÓPICO</text>
<text x="342.2" y="328.3">PINZA</text>
<text x="484.8" y="328.3">PINZA</text>
<text x="519.2" y="328.3">TRAMO TELESCÓPICO</text>
<text x="383.8" y="330.3">SERVICIO DE EMERGENCIA</text>
<text x="154.9" y="338.2">120</text>
<text x="92.8" y="350.1">P1</text>
<text x="173" y="350.1">T</text>
<text x="389.4" y="352.1">FUNCIONAMIENTO NORMAL</text>
<text x="435.3" y="357">SERVICIO DE EMERGENCIA</text>
<text x="470.9" y="357">SERVICIO DE EMERGENCIA</text>
<text x="520.4" y="357">SERVICIO DE EMERGENCIA</text>
</g>
<g font-size="3.5">
<text x="123.2" y="383.7">Gez.</text>
<text x="422.9" y="383.7">Ident-Nr.</text>
<text x="120.8" y="394.5">Ausgabe</text>
<text x="423.1" y="395.2">Zeich-Nr.</text>
<text x="32.6" y="402.4">Änderung</text>
<text x="73.5" y="402.4">Datum</text>
<text x="99.9" y="402.4">Name</text>
<text x="143.9" y="402.4">Datum</text>
<text x="172.4" y="402.4">Name</text>
</g>
<g font-size="3.1">
<text x="530.5" y="395.8">Blatt</text>
<text x="205.1" y="402.3">Copyright (c)</text>
<text x="530.8" y="402.3">von</text>
</g>
</svg>
